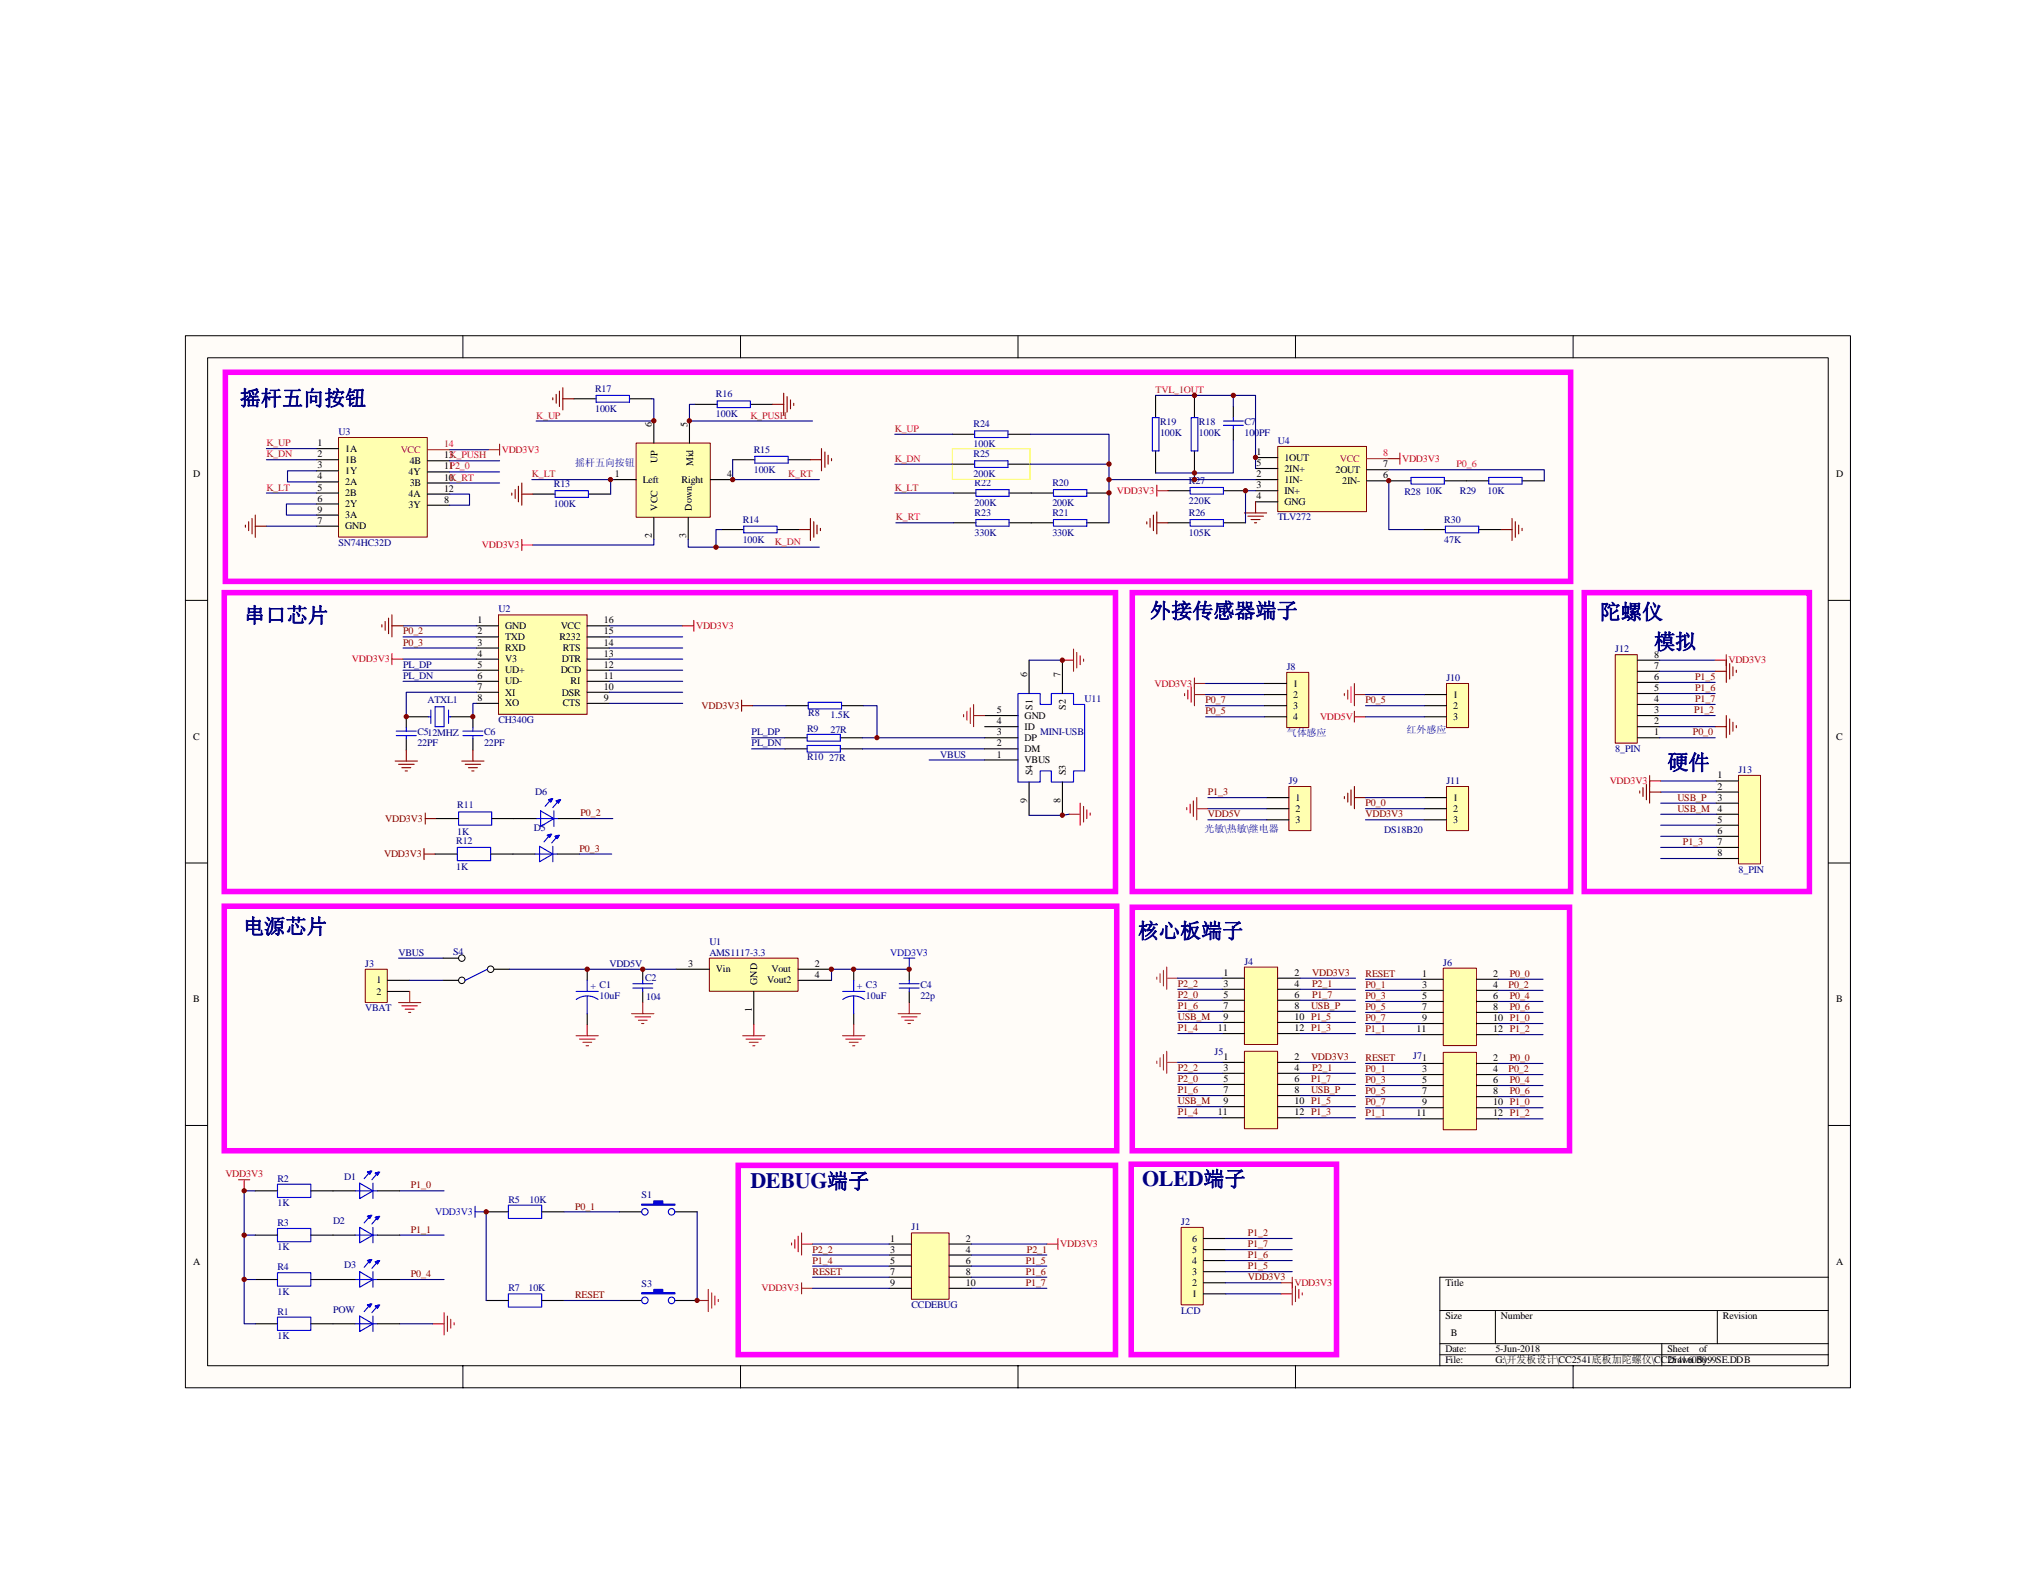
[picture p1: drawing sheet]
<svg xmlns="http://www.w3.org/2000/svg" width="279mm" height="216mm" viewBox="0 0 279 216" stroke-linecap="round" stroke-linejoin="round" font-family="sans-serif">
<path d="M25.4 46.1h228.5v144.4h-228.5z" fill="#fffcf8"/>
<g fill="none" stroke="#000" stroke-width=".14">
<path d="M25.4 46.1h228.5v144.4h-228.5zM28.5 49.1h222.4v138.4h-222.4zM63.5 46.1v3M101.6 46.1v3M139.7 46.1v3M177.8 46.1v3M215.9 46.1v3M25.4 82.4h3.1M250.9 82.4h3.1M25.4 118.4h3.1M250.9 118.4h3.1M25.4 154.5h3.1"/>
<path d="M250.9 154.5h3.1M197.6 179.9h53.3M205.2 179.9v4.5M235.7 179.9v4.5M250.9 175.3h-53.3v12.2M63.5 187.5v3M101.6 187.5v3M139.7 187.5v3M177.8 187.5v3M197.6 184.4h53.3M197.6 185.9h53.3M215.9 187.5v3"/>
<path d="M228 184.4v3.1"/>
</g>
<path d="M162.1 168.5h3v10.6h-3z" fill="#ffffb0"/>
<path d="M162.1 168.5h3v10.6h-3z" fill="none" stroke="#800000" stroke-width=".14"/>
<g fill="none" stroke="#000" stroke-width=".15">
<path d="M135.1 98.2h4.6M135.1 99.7h4.6M141.2 90.6v4.6M145.8 90.6v4.6M107.7 102.8h3.1M107.7 101.3h3.1M115.3 102.8h3.1M115.3 101.3h3.1M135.1 102.8h4.6M135.1 101.3h4.6M135.1 104.3h4.6M141.2 107.3v4.6"/>
<path d="M145.8 107.3v4.6M35 163.4h3.1M35 169.5h3.1M35 175.6h3.1M42.7 163.4h3M42.7 169.5h3M42.7 175.6h3M66.7 166.3h3.1M66.7 178.5h3.1M74.3 166.3h3.1M74.3 178.5h3.1M85 166.3h3.1"/>
<path d="M85 178.5h3.1M92.6 166.3h3.1M92.6 178.5h3.1M165.1 177.6h3.1M165.1 176.1h3.1M165.1 174.5h3.1M165.1 173h3.1M165.1 171.5h3.1M165.1 170h3.1M35 181.7h3.1M42.7 181.7h3"/>
</g>
<g fill="none" stroke="#f00" stroke-width=".15">
<path d="M132.2 98.1v.3M132.7 97.6v1.2M133.2 97.2v2.1M133.6 98.2h1.5M133.6 96.7v3M145.8 90.6h1.5M147.3 89.1v3M147.8 89.6v2.1M148.2 90v1.2M148.7 90.5v.3M32.7 161.9h1.6M33.5 161.9v1.5"/>
<path d="M95.7 178.5h1.5M97.2 177v3M97.7 177.4v2.2M98.1 177.9v1.2M98.6 178.4v.2M108.6 170.6v.3M109.1 170.1v1.2M109.5 169.7v2.1M110 170.8h1.5M110 169.2v3.1M143.7 170.8h1.5M145.2 170v1.5"/>
<path d="M175.8 176.1h1.5M175.8 177.6h1.5M177.3 175.3v3.8M177.8 176.5v2.1M178.2 177v1.2M178.7 177.4v.3M59.4 181.7h1.5M60.9 180.2v3M61.4 180.6v2.2M61.8 181.1v1.2M62.3 181.5v.3"/>
</g>
<g fill="none" stroke="#000080" stroke-width=".15">
<path d="M141.2 90.6h4.6M103.1 102.8h4.6M103.1 101.3h4.6M118.4 102.8h16.7M127.5 104.3h7.6M33.5 169.5h1.5M54.8 175.6h6.1M54.8 169.5h6.1M54.8 163.4h6.1M77.4 166.3h7.6M77.4 178.5h7.6M168.2 176.1h7.6"/>
<path d="M168.2 174.5h9.1M168.2 173h9.1M168.2 171.5h9.1M168.2 170h9.1M54.8 181.7h4.6"/>
</g>
<g fill="#00f" stroke="#00f" stroke-width=".15">
<path d="M88.1 165.3h1.6v-.5h1.3v.5h1.6v.1h-4.5z" fill-rule="evenodd"/>
<path d="M88.1 177.4h1.6v-.4h1.3v.4h1.6v.2h-4.5z" fill-rule="evenodd"/>
</g>
<g fill="none" stroke="#00f" stroke-width=".15">
<path d="M139.7 95.2h3v1.5h1.6v-1.5h3v1.5h1.5v9.1h-1.5v1.5h-3v-1.5h-1.6v1.5h-3zM110.8 102.3h4.5v.9h-4.5zM110.8 100.8h4.5v.9h-4.5zM38.1 162.5h4.6v1.9h-4.6zM38.1 168.6h4.6v1.8h-4.6zM38.1 174.7h4.6v1.8h-4.6zM65.2 166.3h1.5M65.2 165.6v1.5M69.8 165.4h4.5v1.8h-4.5zM69.8 177.6h4.5v1.8h-4.5zM38.1 180.8h4.6v1.8h-4.6z"/>
<circle cx="88.5" cy="178.5" r=".45"/>
<circle cx="88.5" cy="166.3" r=".45"/>
<circle cx="92.2" cy="178.5" r=".45"/>
<circle cx="92.2" cy="166.3" r=".45"/>
</g>
<path d="M198.1 132.9h4.5v10.6h-4.5z" fill="#ffffb0"/>
<path d="M198.1 132.9h4.5v10.6h-4.5z" fill="none" stroke="#800000" stroke-width=".14"/>
<path d="M195 134.4h3.1M195 135.9h3.1M195 137.5h3.1M195 139h3.1M202.6 134.4h3.1M202.6 135.9h3.1M202.6 137.5h3.1M202.6 139h3.1M195 140.5h3.1M195 142h3.1M202.6 140.5h3.1M202.6 142h3.1" fill="none" stroke="#000" stroke-width=".15"/>
<path d="M170.8 132.8h4.5v10.6h-4.5z" fill="#ffffb0"/>
<path d="M170.8 132.7h4.5v10.7h-4.5z" fill="none" stroke="#800000" stroke-width=".14"/>
<path d="M167.7 134.3h3.1M167.7 135.8h3.1M167.7 137.3h3.1M167.7 138.8h3.1M175.3 134.3h3.1M175.3 135.8h3.1M175.3 137.3h3.1M175.3 138.8h3.1M167.7 140.3h3.1M167.7 141.9h3.1M175.3 140.3h3.1M175.3 141.9h3.1" fill="none" stroke="#000" stroke-width=".15"/>
<path d="M158.7 134.1v.3M159.2 133.6v1.3M159.7 133.2v2.1M160.1 134.3h1.5M160.1 132.7v3.1" fill="none" stroke="#a1006a" stroke-width=".15"/>
<g fill="none" stroke="#000080" stroke-width=".15">
<path d="M161.6 135.8h6.1M161.6 137.3h6.1M161.6 138.8h6.1M178.4 135.8h7.6M178.4 137.3h7.6M178.4 138.8h7.6M178.4 134.3h7.6M187.4 135.9h7.6M187.4 137.5h7.6M187.4 139h7.6M205.7 137.5h6.1M205.7 139h6.1"/>
<path d="M161.6 140.3h6.1M161.6 141.9h6.1M178.4 140.3h7.6M178.4 141.9h7.6M187.4 140.5h7.6M187.4 142h7.6M205.7 140.5h6.1M205.7 142h6.1"/>
</g>
<path d="M198.1 144.5h4.5v10.6h-4.5z" fill="#ffffb0"/>
<path d="M198.1 144.4h4.5v10.7h-4.5z" fill="none" stroke="#800000" stroke-width=".14"/>
<path d="M195 146h3.1M195 147.5h3.1M195 149h3.1M195 150.5h3.1M195 152h3.1M195 153.6h3.1M202.6 146h3.1M202.6 147.5h3.1M202.6 149h3.1M202.6 150.5h3.1M202.6 152h3.1M202.6 153.6h3.1" fill="none" stroke="#000" stroke-width=".15"/>
<path d="M170.8 144.3h4.5v10.6h-4.5z" fill="#ffffb0"/>
<path d="M170.8 144.3h4.5v10.6h-4.5z" fill="none" stroke="#800000" stroke-width=".14"/>
<path d="M167.7 145.8h3.1M167.7 147.3h3.1M167.7 148.8h3.1M167.7 150.4h3.1M167.7 151.9h3.1M167.7 153.4h3.1M175.3 145.8h3.1M175.3 147.3h3.1M175.3 148.8h3.1M175.3 150.4h3.1M175.3 151.9h3.1M175.3 153.4h3.1" fill="none" stroke="#000" stroke-width=".15"/>
<path d="M162.6 95.2v.3M163 94.7v1.2M163.5 94.3v2.1M163.9 95.3h1.5M163.9 93.8v3.1" fill="none" stroke="#f00" stroke-width=".15"/>
<path d="M198.5 93.8h3v6.1h-3z" fill="#ffffb0"/>
<path d="M198.5 93.8h3v6.1h-3z" fill="none" stroke="#800000" stroke-width=".14"/>
<path d="M195.5 95.3h3M195.5 96.9h3M195.5 98.4h3" fill="none" stroke="#000" stroke-width=".15"/>
<path d="M176.9 108h3v6h-3z" fill="#ffffb0"/>
<path d="M176.9 107.9h3v6.1h-3z" fill="none" stroke="#800000" stroke-width=".14"/>
<path d="M173.8 109.5h3.1M173.8 111h3.1M173.8 112.5h3.1" fill="none" stroke="#000" stroke-width=".15"/>
<path d="M198.5 108h3v6h-3z" fill="#ffffb0"/>
<path d="M198.5 107.9h3v6.1h-3z" fill="none" stroke="#800000" stroke-width=".14"/>
<path d="M195.5 109.5h3M195.5 111h3M195.5 112.5h3M60.8 134.6h2.1M60.8 131.5h2.1M67.8 133h2.1" fill="none" stroke="#000" stroke-width=".15"/>
<g fill="none" stroke="#f00" stroke-width=".15">
<path d="M163.9 93.8h1.5M163.9 93v1.6M184.5 95.2v.3M185 94.7v1.2M185.4 94.3v2.1M185.9 97.6v1.5M185.9 95.3h1.5M185.9 93.8v3.1M185.9 98.4h1.5M162.9 110.8v.3M163.3 110.4v1.2M163.8 109.9v2.2"/>
<path d="M164.2 111h1.6M164.2 109.5v3"/>
</g>
<g fill="none" stroke="#000" stroke-width=".14">
<circle cx="63.4" cy="134.6" r=".45"/>
<circle cx="63.4" cy="131.5" r=".45"/>
<circle cx="67.3" cy="133" r=".45"/>
</g>
<path d="M66.9 133l-3.1 1.6" fill="none" stroke="#00f" stroke-width=".15"/>
<path d="M50.1 133.1h3v4.5h-3z" fill="#ffffb0"/>
<path d="M50.1 133h3v4.6h-3z" fill="none" stroke="#800000" stroke-width=".14"/>
<g fill="none" stroke="#000" stroke-width=".15">
<path d="M53.2 134.6h3M53.2 136.1h3M80.6 133v1.6M80.6 139.1v1.5M88.2 133v1.6M88.2 136.1v1.5M117.2 133v1.6M117.2 139.1v1.5M124.8 133v1.6M124.8 136.1v1.5M45.7 163.4h3M45.7 169.5h3"/>
<path d="M45.7 175.6h3M51.8 163.4h3M51.8 169.5h3M51.8 175.6h3M45.7 181.7h3M51.8 181.7h3"/>
</g>
<g fill="none" stroke="#00f" stroke-width=".15">
<path d="M79.1 136.1h3M79.1 137.2a2.53 2.53 0 0 1 3 0M80.6 134.6v1.5M80.6 136.7v2.4M86.8 135.6h2.8M86.8 135h2.8M88.2 134.6v.4M88.2 135.6v.5M115.6 136.1h3.1M115.7 137.2a2.5 2.5 0 0 1 2.9 0M117.2 134.6v1.5M117.2 136.7v2.4"/>
<path d="M123.4 135.6h2.7M123.4 135h2.7M124 131.5h1.5M124.8 131.5v1.5M124.8 134.6v.4M124.8 135.6v.5M48.7 163.4h3.1M48.7 169.5h3.1M48.7 175.6h3.1M49.4 162.4l1.8 1-1.8 1.1zM49.4 168.5l1.8 1-1.8 1.1zM49.4 174.5l1.8 1.1-1.8 1.1z"/>
<path d="M50.4 160.9l.6-.2-.3 .5M50.4 179.1l.6-.1-.3 .4M50.4 166.9l.6-.1-.3 .4M50.4 173l.6-.1-.3 .4M50.6 160.9h.1M50.6 179.1h.1M50.6 166.9h.1M50.6 173h.1M50.9 160.9l-.2 .3-.3-.3 .5-.2-.9 1.1M50.9 179.1l-.2 .3-.3-.3 .5-.1-.9 1M50.9 166.9l-.2 .3-.3-.3 .5-.1-.9 1.1M50.9 173l-.2 .3-.3-.3 .5-.1-.9 1"/>
<path d="M51.2 162.4v2.1M51.2 168.5v2.1M51.2 174.5v2.2M51.8 161h-.3l.6-.1-.3 .4M51.8 179.3h-.3l.6-.2-.3 .5M51.8 167.1h-.3l.6-.2-.3 .5M51.8 173.2h-.3l.6-.2-.3 .5M51.9 161l-.1 .3-.3-.3 .4-.1-.9 1M51.9 179.3l-.1 .3-.3-.3 .4-.2-.9 1.1M51.9 167.1l-.1 .3-.3-.3 .4-.2-.9 1.1M51.9 173.2l-.1 .3-.3-.3 .4-.2-.9 1.1M48.7 181.7h3.1"/>
<path d="M49.4 180.6l1.8 1.1-1.8 1.1zM51.2 180.6v2.2"/>
</g>
<g fill="none" stroke="#f00" stroke-width=".15">
<path d="M54.7 137.6h3M55.1 138h2.2M55.6 138.5h1.2M56.1 139h.3M56.2 136.1v1.5M86.7 139.1h3M87.1 139.6h2.2M88.2 137.6v1.5M123.3 139.1h3M123.7 139.6h2.1M124.8 137.6v1.5M79.1 142.2h3"/>
<path d="M79.5 142.6h2.2M80 143.1h1.2M80.4 143.5h.4M80.6 140.6v1.6M87.6 140h1.2M88.1 140.5h.2M115.6 142.2h3.1M116.1 142.6h2.1M116.5 143.1h1.3M117 143.5h.3M117.2 140.6v1.6M124.2 140h1.2"/>
<path d="M124.6 140.5h.3"/>
</g>
<path d="M54.7 131.5h6.1M56.2 134.6h4.6" fill="none" stroke="#000080" stroke-width=".15"/>
<path d="M97.4 131.5h12.1v4.6h-12.1z" fill="#ffffb0"/>
<path d="M97.3 131.5h12.2v4.6h-12.2z" fill="none" stroke="#800000" stroke-width=".14"/>
<g fill="none" stroke="#000" stroke-width=".15">
<path d="M73.1 67.8h3.1M80.8 67.8h3M99 72.7h3.1M106.6 72.7h3.1M55.8 98.4v1.5M64.9 98.4v1.5M55.8 101.4v1.5M59.7 117.2h3.1M59.9 112.4h3M64.9 101.4v1.5M67.3 117.2h6.1M67.5 112.4h6.1"/>
<path d="M76.5 117.2h3M76.6 112.4h3.1M92.8 133h4.5M103.4 136.1v4.5M109.5 133h4.6M109.5 134.6h4.6"/>
</g>
<path d="M146.7 111.8h1.5M148.2 110.2v3.1M148.7 110.7v2.1M149.1 111.1v1.3M149.6 111.6v.3M101.9 142.2h3.1M102.4 142.6h2.1M102.8 143.1h1.3M103.3 143.5h.3M103.4 140.6v1.6M110 176.8h1.5M110 176.1v1.5" fill="none" stroke="#f00" stroke-width=".15"/>
<path d="M58.2 117.2h1.5M58.2 116.5v1.5M58.4 111.6v1.5M58.4 112.4h1.5M184.5 109.3v.3M185 108.9v1.2M185.4 108.4v2.1M185.9 109.5h1.5M185.9 107.9v3.1" fill="none" stroke="#800000" stroke-width=".15"/>
<g fill="none" stroke="#00f" stroke-width=".15">
<path d="M76.2 67.4h4.6v.9h-4.6zM102.1 72.2h4.5v.9h-4.5zM55.8 99.9v.5M64.9 99.9v.5M54.4 100.4h2.7M54.4 101h2.7M55.8 101v.4M62.8 116.3h4.5v1.8h-4.5zM62.9 111.4h4.6v1.9h-4.6zM63.5 100.4h2.8M63.5 101h2.8M64.9 101v.4"/>
<path d="M73.4 117.2h3.1M73.6 112.4h3M74 116.2l1.9 1-1.9 1.1zM74.2 111.3l1.8 1.1-1.8 1zM75.1 114.6l.6-.1-.3 .4M75.3 109.8l.6-.2-.3 .5M75.3 114.6h.1M75.4 109.8h.2M75.6 114.6l-.2 .3-.3-.3 .5-.1-.9 1M75.7 109.8l-.1 .3-.3-.3 .4-.2-.9 1.1M75.9 116.2v2.1M76 111.3v2.1"/>
<path d="M76.5 114.8h-.3l.6-.2-.3 .5M76.6 114.8l-.1 .3-.3-.3 .4-.2-.9 1.1M76.6 109.9h-.3l.6-.1-.3 .4M76.8 109.9l-.2 .3-.3-.3 .5-.1-.9 1"/>
</g>
<g fill="none" stroke="#000080" stroke-width=".15">
<path d="M165.4 96.9h8.1M165.4 95.3h8.1M165.4 93.8h8.1M187.4 96.9h8.1M187.4 95.3h8.1M187.4 98.4h8.1M79.5 117.2h4.4M118.4 101.3h16.7M146.7 111.8l-.9 .1h-4.6M165.8 109.5h8M165.8 112.5h8M165.8 111h8"/>
<path d="M187.4 109.5h8.1M187.4 112.5h8.1M187.4 111h8.1M69.9 133h22.9M124.8 133h-10.7v1.6M161.6 134.3h6.1M187.4 134.4h7.6M205.7 134.4h6.1M205.7 135.9h6.1M161.6 147.3h6.1M161.6 148.8h6.1M161.6 150.4h6.1"/>
<path d="M161.6 151.9h6.1M161.6 153.4h6.1M161.6 145.8h6.1M178.4 147.3h7.6M178.4 148.8h7.6M178.4 150.4h7.6M178.4 151.9h7.6M178.4 153.4h7.6M178.4 145.8h7.6M187.4 147.5h7.6M187.4 149h7.6M187.4 150.5h7.6"/>
<path d="M187.4 152h7.6M187.4 153.6h7.6M187.4 146h7.6M205.7 147.5h6.1M205.7 149h6.1M205.7 150.5h6.1M205.7 152h6.1M205.7 153.6h6.1M205.7 146h6.1M168.2 177.6h7.6"/>
</g>
<path d="M30.9 51.1h184.6v28.7h-184.6zM30.8 81.3h122.3v41.1h-122.3zM155.4 81.3h60.1v41.1h-60.1zM30.8 124.4h122.4v33.5h-122.4zM155.4 124.5h60v33.4h-60zM101.3 160h51.8v25.9h-51.8zM155.2 159.8h28.2v26.1h-28.2z" fill="none" stroke="#f0f" stroke-width=".76"/>
<path d="M158.7 145.6v.4M159.2 145.2v1.2M159.7 144.7v2.2M160.1 145.8h1.5M160.1 144.3v3" fill="none" stroke="#a1006a" stroke-width=".15"/>
<path d="M68.4 84.4h12.2v13.6h-12.2z" fill="#ffffb0"/>
<path d="M68.4 84.4h12.2v13.6h-12.2z" fill="none" stroke="#800000" stroke-width=".14"/>
<g fill="none" stroke="#000" stroke-width=".15">
<path d="M55.8 98.4h3M61.8 98.4h3.1M65.4 85.9h3M65.4 87.4h3M65.4 88.9h3M65.4 90.5h3M65.4 92h3M65.4 93.5h3M65.4 95h3M65.4 96.5h3M80.6 85.9h3M80.6 87.4h3"/>
<path d="M80.6 88.9h3M80.6 90.5h3M80.6 92h3M80.6 93.5h3M80.6 95h3M80.6 96.5h3M107.9 96.9h3M115.5 96.9h3"/>
</g>
<g fill="none" stroke="#000080" stroke-width=".15">
<path d="M55.3 85.9h10.1M55.3 87.4h10.1M55.3 88.9h10.1M55.3 90.5h10.1M55.3 92h10.1M55.3 93.5h10.1M65.4 96.5h-.5v1.9M65.4 95h-9.6v3.4M83.6 85.9h10.1M83.6 87.4h10.1M83.6 92h10.1M83.6 93.5h10.1"/>
<path d="M83.6 95h10.1M83.6 96.5h10.1M83.6 88.9h10.1M83.6 90.5h10.1M103.3 96.9h4.6M118.5 96.9h1.9v4.4M79.7 112.4h4.4"/>
</g>
<g fill="none" stroke="#800000" stroke-width=".15">
<path d="M52.4 85.7v.4M52.9 85.3v1.2M53.3 84.8v2.2M53.8 85.9h1.5M53.8 84.4v3M101.8 96.9h1.5M101.8 96.1v1.5M54.2 104.5h3.1M54.7 104.9h2.1M55.1 105.4h1.3M55.6 105.8h.3M55.8 102.9v1.6"/>
<path d="M63.4 104.5h3M63.8 104.9h2.2M64.3 105.4h1.2M64.7 105.8h.3M64.9 102.9v1.6"/>
</g>
<path d="M53.8 90.5h1.5M53.8 89.7v1.5M93.7 85.9h1.5M95.2 85.2v1.5" fill="none" stroke="#f00" stroke-width=".15"/>
<path d="M58.8 98.4h.3M59.1 97.5v1.8M59.7 97h1.2v2.7h-1.2zM61.6 97.5v1.8M61.6 98.4h.2M110.9 96.4h4.6v.9h-4.6z" fill="none" stroke="#00f" stroke-width=".15"/>
<path d="M87.3 60.8h10.2v10.2h-10.2z" fill="#ffffb0"/>
<path d="M87.3 60.8h10.2v10.2h-10.2z" fill="none" stroke="#800000" stroke-width=".14"/>
<path d="M89.7 57.8v3M94.6 57.8v3M84.2 65.8h3.1M89.7 71v3M94.4 71v3M97.5 65.8h3" fill="none" stroke="#000" stroke-width=".15"/>
<path d="M46.5 60.1h12.1v13.6h-12.1z" fill="#ffffb0"/>
<path d="M46.5 60h12.1v13.7h-12.1z" fill="none" stroke="#800000" stroke-width=".14"/>
<g fill="none" stroke="#000" stroke-width=".15">
<path d="M43.4 61.6h3.1M43.4 63.1h3.1M43.4 64.6h3.1M43.4 66.1h3.1M43.4 67.7h3.1M43.4 69.2h3.1M43.4 70.7h3.1M43.4 72.2h3.1M58.7 63.2h3M58.7 69.3h3M58.7 67.8h3M58.7 66.3h3"/>
<path d="M58.7 64.8h3"/>
</g>
<path d="M58.7 61.7h3" fill="none" stroke="#ee0e22" stroke-width=".15"/>
<path d="M175.4 61.3h12.1v8.9h-12.1z" fill="#ffffb0"/>
<path d="M175.3 61.3h12.2v8.9h-12.2z" fill="none" stroke="#800000" stroke-width=".14"/>
<g fill="none" stroke="#000" stroke-width=".15">
<path d="M78.8 54.7h3M86.4 54.7h3M95.4 55.5h3M103 55.5h3M130.7 59.6h3.1M138.3 59.6h3.1M158.6 54.3v3M163.9 54.3v3M169.2 55.8v1.5M169.2 58.8v1.6M100.5 63.1h3.1M108.2 63.1h3"/>
<path d="M130.7 63.7h3.1M130.9 67.7h3M130.9 71.8h3M138.3 63.7h3.1M138.5 67.7h6.1M138.5 71.8h6.1M149.1 67.7h3.1M149.1 71.8h3.1M158.6 61.9v3M160.3 67.4h3M160.3 71.8h3M163.9 61.9v3"/>
<path d="M167.9 67.4h3M167.9 71.8h3M172.3 62.8h3M172.3 64.3h3M172.3 65.8h3M172.3 67.4h3M172.3 68.9h3M187.5 64.5h3.1M187.5 66h6.1M195.3 72.7h3.1M198.2 66h6.1M202.9 72.7h3.1"/>
<path d="M208.9 66h3"/>
</g>
<path d="M187.5 62.9h3.1" fill="none" stroke="#ee0e22" stroke-width=".15"/>
<g fill="none" stroke="#00f" stroke-width=".15">
<path d="M81.8 54.3h4.6v.9h-4.6zM98.4 55h4.6v.9h-4.6zM133.8 59.1h4.5v.9h-4.5zM158.1 57.3h.9v4.6h-.9zM163.5 57.3h.9v4.6h-.9zM167.9 57.8h2.7M167.9 58.4h2.7M169.2 57.3v.5M169.2 58.4v.4M103.6 62.6h4.6v1h-4.6zM133.8 63.2h4.5v1h-4.5zM133.9 67.2h4.6v.9h-4.6z"/>
<path d="M133.9 71.3h4.6v.9h-4.6zM144.6 67.2h4.5v.9h-4.5zM144.6 71.3h4.5v.9h-4.5zM163.3 66.9h4.6v.9h-4.6zM163.3 71.3h4.6v.9h-4.6zM193.6 65.5h4.6v.9h-4.6zM198.4 72.2h4.5v.9h-4.5zM204.3 65.5h4.6v.9h-4.6z"/>
</g>
<g fill="none" stroke="#000080" stroke-width=".15">
<path d="M122.8 59.6h7.9M36.6 63.1h6.8M36.6 61.6h6.8M36.6 67.7h6.8M36.6 72.2h6.8M43.4 64.6h-3.9v1.5h3.9M61.7 67.8h2.7v1.5h-2.7M61.7 64.8h6.9M61.7 66.3h6.9M61.7 63.2h6.9M73 65.8h11.2M89.7 74v.8h-16.6"/>
<path d="M94.4 74v1.1h18M99 72.7h-.7v2.4M122.8 67.7h8.1M122.8 63.7h7.9M122.9 71.8h8M169.2 60.4v4.5h-10.6M190.6 64.5h21.3v1.5M190.6 66v6.7h4.7"/>
</g>
<g fill="none" stroke="#800000" stroke-width=".15">
<path d="M75.9 54.6v.3M76.3 54.1v1.3M76.8 53.7v2.1M77.2 54.7h1.6M77.2 53.2v3.1M106 55.5h1.5M107.5 54v3M108 54.4v2.2M108.5 54.9v1.2M108.9 55.4v.2M33.7 72.1v.3M34.1 71.6v1.2"/>
<path d="M34.6 71.2v2.1M35 72.2h1.6M35 70.7v3M70.2 67.7v.3M70.7 67.2v1.2M71.1 66.7v2.2M71.6 67.8h1.5M71.6 66.3v3M109.7 72.7h1.5M111.2 71.2v3M111.2 63.1h1.5M111.7 71.6v2.1"/>
<path d="M112.1 72.1v1.2M112.6 72.5v.3M112.7 61.6v3M113.2 62v2.2M113.6 62.5v1.2M114.1 62.9v.3M157.4 71.6v.3M157.8 71.2v1.2M158.3 70.7v2.1M158.7 71.8h1.6M158.7 70.3v3M206 72.7h1.5"/>
<path d="M207.5 71.2v3M207.9 71.6v2.1M208.4 72.1v1.2M208.9 72.5v.3"/>
</g>
<path d="M67 61.7h1.6M68.6 61v1.5M71.6 74v1.6M71.6 74.8h1.5M158.7 66.6v1.5M158.8 67.4h1.5M190.6 62.9h1.5M192.1 62.2v1.5" fill="none" stroke="#f00" stroke-width=".15"/>
<path d="M130.7 61.6h10.7v4.2h-10.7z" fill="none" stroke="#ff0" stroke-width=".15"/>
<path d="M125.1 169.2h5.1v9.1h-5.1z" fill="#ffffb0"/>
<path d="M125.1 169.2h5.1v9.1h-5.1z" fill="none" stroke="#800000" stroke-width=".14"/>
<path d="M122 170.8h3.1M122 172.3h3.1M122 173.8h3.1M122 175.3h3.1M122 176.8h3.1M130.3 170.8h3M130.3 172.3h3M130.3 173.8h3M130.3 175.3h3M130.3 176.8h3" fill="none" stroke="#000" stroke-width=".15"/>
<path d="M95.7 166.3v12.2M111.5 172.3h10.5M111.5 175.3h10.5M111.5 170.8h10.5M111.5 173.8h10.5M111.5 176.8h10.5M133.3 172.3h10.4M133.3 175.3h10.4M133.3 170.8h10.4M133.3 173.8h10.4M133.3 176.8h10.4" fill="none" stroke="#000080" stroke-width=".15"/>
<path d="M176.6 92.3h3v7.6h-3z" fill="#ffffb0"/>
<path d="M176.6 92.3h3v7.6h-3z" fill="none" stroke="#800000" stroke-width=".14"/>
<path d="M173.5 93.8h3.1M173.5 95.3h3.1M173.5 96.9h3.1M173.5 98.4h3.1" fill="none" stroke="#000" stroke-width=".15"/>
<g fill="none" stroke="#000080" stroke-width=".15">
<path d="M89.4 54.7h.3v3.1h-16.1M95.4 55.5h-.8v2.3h16.9M141.4 59.6h10.8v12.2M158.6 54.3h13.7v10M169.2 54.3v1.5M43.4 69.2h-4.1v1.5h4.1M61.7 61.7h5.3M83.8 65.8v2M100.5 63.1v2.7h11.9M141.4 63.7h10.8M152.2 65.8h20.1M163.9 64.9v.9"/>
<path d="M172.3 67.4h-1.4v4.4M165.4 98.4h8.1M33.5 175.6h1.5M35 163.4h-1.5v18.3h1.5M66.7 166.3v12.2"/>
</g>
<path d="M170.8 70.4h3M171.2 70.8h2.2M171.7 71.3h1.2M172.1 71.8h.3M172.3 68.9v1.5" fill="none" stroke="#800000" stroke-width=".15"/>
<path d="M221.7 89.9h3v12.1h-3z" fill="#ffffb0"/>
<path d="M221.7 89.9h3v12.1h-3z" fill="none" stroke="#800000" stroke-width=".14"/>
<path d="M224.7 99.7h3.1M224.7 98.2h3.1M224.7 96.7h3.1M224.7 95.2h3.1M224.7 93.7h3.1M224.7 92.1h3.1M224.7 90.6h3.1M224.7 101.3h3.1" fill="none" stroke="#000" stroke-width=".15"/>
<path d="M238.6 106.4h3v12.2h-3z" fill="#ffffb0"/>
<path d="M238.6 106.4h3v12.2h-3z" fill="none" stroke="#800000" stroke-width=".14"/>
<path d="M235.5 107.2h3.1M235.5 108.7h3.1M235.5 110.2h3.1M235.5 111.8h3.1M235.5 113.3h3.1M235.5 114.8h3.1M235.5 116.3h3.1M235.5 117.8h3.1" fill="none" stroke="#000" stroke-width=".15"/>
<g fill="none" stroke="#000080" stroke-width=".15">
<path d="M227.8 90.6h7.6M227.8 92.1h7.6M227.8 93.7h7.6M227.8 95.2h7.6M227.8 96.7h7.6M227.8 98.2h7.6M227.8 99.7h7.6M227.8 101.3h7.6M227.9 107.2h7.6M227.9 108.7h7.6M227.9 110.2h7.6M227.9 111.8h7.6"/>
<path d="M227.9 113.3h7.6M227.9 114.8h7.6M227.9 116.3h7.6M227.9 117.8h7.6"/>
</g>
<path d="M235.4 90.6h1.5M236.9 89.9v1.5M226.4 106.4v1.5M226.4 107.2h1.5" fill="none" stroke="#f00" stroke-width=".15"/>
<g fill="none" stroke="#800000" stroke-width=".15">
<path d="M235.4 92.1h1.5M235.4 99.7h1.5M236.9 90.6v3.1M236.9 98.2v3.1M237.4 91.1v2.1M237.4 98.7v2.1M237.8 91.5v1.3M237.8 99.1v1.3M238.3 92v.3M238.3 99.6v.3M225 108.6v.3M225.5 108.1v1.2"/>
<path d="M225.9 107.7v2.1M226.4 108.7h1.5M226.4 107.2v3"/>
</g>
<path d="M217.4 81.3h30.9v41.1h-30.9z" fill="none" stroke="#f0f" stroke-width=".76"/>
<g fill="#800000" stroke="#800000" stroke-width=".14">
<circle cx="33.5" cy="175.6" r=".3"/>
<circle cx="33.5" cy="169.5" r=".3"/>
<circle cx="33.5" cy="163.4" r=".29"/>
<circle cx="55.8" cy="98.4" r=".3"/>
<circle cx="64.9" cy="98.4" r=".29"/>
<circle cx="66.7" cy="166.3" r=".3"/>
<circle cx="80.6" cy="133" r=".3"/>
<circle cx="83.8" cy="65.8" r=".3"/>
<circle cx="88.2" cy="133" r=".3"/>
<circle cx="89.7" cy="57.8" r=".3"/>
<circle cx="94.6" cy="57.8" r=".3"/>
<circle cx="95.7" cy="178.5" r=".29"/>
<circle cx="98.3" cy="75.1" r=".3"/>
<circle cx="100.5" cy="65.8" r=".3"/>
<circle cx="114.1" cy="133" r=".3"/>
<circle cx="117.1" cy="133" r=".3"/>
<circle cx="120.3" cy="101.2" r=".29"/>
<circle cx="124.8" cy="133" r=".3"/>
<circle cx="145.8" cy="111.9" r=".29"/>
<circle cx="145.8" cy="90.6" r=".29"/>
<circle cx="152.2" cy="67.6" r=".3"/>
<circle cx="152.2" cy="65.8" r=".3"/>
<circle cx="152.2" cy="63.7" r=".3"/>
<circle cx="163.9" cy="65.8" r=".3"/>
<circle cx="163.9" cy="64.9" r=".3"/>
<circle cx="163.9" cy="54.3" r=".3"/>
<circle cx="169.2" cy="54.3" r=".3"/>
<circle cx="170.9" cy="67.3" r=".3"/>
<circle cx="172.3" cy="62.8" r=".3"/>
<circle cx="190.6" cy="66" r=".29"/>
</g>
<g font-size="3" fill="#000080">
<text x="103" y="163.1">DEBUG端子</text>
<text x="156.8" y="162.8">OLED端子</text>
</g>
<g font-size="2.9" fill="#000080">
<text x="32.9" y="55.6">摇杆五向按钮</text>
<text x="33.5" y="85.4">串口芯片</text>
<text x="157.8" y="84.8">外接传感器端子</text>
<text x="219.5" y="85">陀螺仪</text>
<text x="227" y="89.1">模拟</text>
<text x="228.8" y="105.6">硬件</text>
<text x="33.4" y="128.1">电源芯片</text>
<text x="156.1" y="128.8">核心板端子</text>
</g>
<g font-size="1.4" fill="#000080">
<text x="81.7" y="53.8">R17</text>
<text x="46.5" y="59.7">U3</text>
<text x="81.7" y="56.5">100K</text>
<text x="98.3" y="54.5">R16</text>
<text x="98.3" y="57.3">100K</text>
<text x="133.6" y="58.7">R24</text>
<text x="159.2" y="58.4">R19</text>
<text x="159.2" y="59.9">100K</text>
<text x="164.5" y="58.4">R18</text>
<text x="164.5" y="59.9">100K</text>
<text x="170.8" y="58.4">C7</text>
<text x="170.8" y="59.9">100PF</text>
<text x="78.9" y="64">摇杆五向按钮</text>
<text x="103.4" y="62.1">R15</text>
<text x="103.4" y="64.9">100K</text>
<text x="133.6" y="61.4">100K</text>
<text x="133.6" y="62.8">R25</text>
<text x="133.6" y="65.5">200K</text>
<text x="175.3" y="60.9">U4</text>
<text x="76" y="66.9">R13</text>
<text x="76" y="69.6">100K</text>
<text x="101.9" y="71.7">R14</text>
<text x="133.8" y="66.7">R22</text>
<text x="133.8" y="69.4">200K</text>
<text x="133.8" y="70.8">R23</text>
<text x="144.4" y="66.7">R20</text>
<text x="144.4" y="69.4">200K</text>
<text x="144.4" y="70.8">R21</text>
<text x="163.2" y="66.4">R27</text>
<text x="163.2" y="69.2">220K</text>
<text x="163.2" y="70.8">R26</text>
<text x="175.3" y="71.4">TLV272</text>
<text x="192.7" y="67.9">R28</text>
<text x="195.6" y="67.8">10K</text>
<text x="198.2" y="71.7">R30</text>
<text x="200.3" y="67.8">R29</text>
<text x="204.1" y="67.8">10K</text>
<text x="46.5" y="74.9">SN74HC32D</text>
<text x="101.9" y="74.5">100K</text>
<text x="133.8" y="73.6">330K</text>
<text x="144.4" y="73.6">330K</text>
<text x="163.2" y="73.6">105K</text>
<text x="198.2" y="74.5">47K</text>
<text x="68.4" y="84.1">U2</text>
<text x="221.7" y="89.5">J12</text>
<text x="55.3" y="91.7">PL_DP</text>
<text x="55.3" y="93.2">PL_DN</text>
<text x="176.6" y="91.9">J8</text>
<text x="198.5" y="93.5">J10</text>
<text x="57.3" y="100.9">C512MHZ</text>
<text x="58.7" y="96.5">ATXL1</text>
<text x="66.4" y="100.9">C6</text>
<text x="68.4" y="99.3">CH340G</text>
<text x="103.1" y="100.9">PL_DP</text>
<text x="110.8" y="100.5">R9</text>
<text x="110.9" y="98.3">R8</text>
<text x="114" y="100.6">27R</text>
<text x="114" y="98.5">1.5K</text>
<text x="142.7" y="100.9">MINI-USB</text>
<text x="148.8" y="96.4">U11</text>
<text x="176.6" y="101.1">气体感应</text>
<text x="193" y="100.6">红外感应</text>
<text x="57.3" y="102.4">22PF</text>
<text x="66.4" y="102.4">22PF</text>
<text x="103.1" y="102.4">PL_DN</text>
<text x="110.8" y="104.3">R10</text>
<text x="113.8" y="104.4">27R</text>
<text x="129" y="104">VBUS</text>
<text x="176.9" y="107.6">J9</text>
<text x="198.5" y="107.6">J11</text>
<text x="221.7" y="103.2">8_PIN</text>
<text x="238.6" y="106.1">J13</text>
<text x="62.8" y="111">R11</text>
<text x="73.4" y="109.1">D6</text>
<text x="62.6" y="115.8">R12</text>
<text x="62.6" y="119.5">1K</text>
<text x="62.8" y="114.6">1K</text>
<text x="73.3" y="114">D5</text>
<text x="165.3" y="114.2">光敏\热敏\继电器</text>
<text x="190" y="114.3">DS18B20</text>
<text x="238.6" y="119.8">8_PIN</text>
<text x="54.7" y="131.2">VBUS</text>
<text x="62.2" y="131">S4</text>
<text x="97.3" y="129.7">U1</text>
<text x="97.3" y="131.2">AMS1117-3.3</text>
<text x="50.1" y="132.7">J3</text>
<text x="81" y="135.7">+ C1</text>
<text x="82.3" y="137.1">10uF</text>
<text x="83.6" y="132.7">VDD5V</text>
<text x="88.5" y="134.7">C2</text>
<text x="88.7" y="137.3">104</text>
<text x="117.6" y="135.7">+ C3</text>
<text x="118.8" y="137.1">10uF</text>
<text x="126.3" y="135.6">C4</text>
<text x="126.3" y="137.1">22p</text>
<text x="170.8" y="132.4">J4</text>
<text x="198.1" y="132.5">J6</text>
<text x="50.1" y="138.8">VBAT</text>
<text x="166.7" y="144.9">J5</text>
<text x="193.9" y="145.3">J71</text>
<text x="47.2" y="161.9">D1</text>
<text x="38.1" y="162.2">R2</text>
<text x="38.1" y="165.5">1K</text>
<text x="45.7" y="168">D2</text>
<text x="69.8" y="165.1">R5</text>
<text x="72.7" y="165.1">10K</text>
<text x="88.1" y="164.5">S1</text>
<text x="38.1" y="168.3">R3</text>
<text x="38.1" y="171.6">1K</text>
<text x="125.1" y="168.9">J1</text>
<text x="162.1" y="168.1">J2</text>
<text x="38.1" y="174.4">R4</text>
<text x="38.1" y="177.7">1K</text>
<text x="47.2" y="174.1">D3</text>
<text x="69.8" y="177.2">R7</text>
<text x="72.5" y="177.2">10K</text>
<text x="88.1" y="176.6">S3</text>
<text x="125.1" y="179.5">CCDEBUG</text>
<text x="38.1" y="180.4">R1</text>
<text x="38.1" y="183.8">1K</text>
<text x="45.7" y="180.1">POW</text>
<text x="162.1" y="180.3">LCD</text>
</g>
<g font-size="1.4" fill="#ee0e22">
<text x="158.6" y="54">TVL_1OUT</text>
<text x="73.6" y="57.4">K_UP</text>
<text x="103" y="57.4">K_PUSH</text>
<text x="122.8" y="59.3">K_UP</text>
<text x="36.6" y="61.2">K_UP</text>
<text x="36.6" y="62.8">K_DN</text>
<text x="55" y="62.1">VCC</text>
<text x="60.9" y="61.4">14</text>
<text x="73" y="65.5">K_LT</text>
<text x="108.2" y="65.5">K_RT</text>
<text x="122.8" y="63.4">K_DN</text>
<text x="183.9" y="63.4">VCC</text>
<text x="189.8" y="62.6">8</text>
<text x="199.9" y="64.1">P0_6</text>
<text x="36.6" y="67.3">K_LT</text>
<text x="122.8" y="67.3">K_LT</text>
<text x="122.9" y="71.4">K_RT</text>
<text x="106.3" y="74.8">K_DN</text>
</g>
<g font-size="1.4">
<text x="89.5" y="58.5" transform="rotate(-90 89.5 58.5)">6</text>
<text x="94.3" y="58.5" transform="rotate(-90 94.3 58.5)">5</text>
<text x="26.5" y="65.5">D</text>
<text x="43.6" y="61.2">1</text>
<text x="43.6" y="62.8">2</text>
<text x="43.6" y="64.3">3</text>
<text x="43.6" y="65.8">4</text>
<text x="47.4" y="62">1A</text>
<text x="47.4" y="63.5">1B</text>
<text x="47.4" y="65">1Y</text>
<text x="56.1" y="65.2">4Y</text>
<text x="56.2" y="63.7">4B</text>
<text x="60.9" y="62.9">13K_PUSH</text>
<text x="60.9" y="66">10K_RT</text>
<text x="60.9" y="64.4">11P2_0</text>
<text x="84.4" y="65.5">1</text>
<text x="90.2" y="63.6" transform="rotate(-90 90.2 63.6)">UP</text>
<text x="95.1" y="64" transform="rotate(-90 95.1 64)">Mid</text>
<text x="99.8" y="65.5">4</text>
<text x="172.4" y="62.5">1</text>
<text x="172.4" y="64">5</text>
<text x="172.4" y="65.5">2</text>
<text x="176.3" y="63.2">1OUT</text>
<text x="176.3" y="64.7">2IN+</text>
<text x="183.3" y="64.9">2OUT</text>
<text x="189.8" y="64.1">7</text>
<text x="189.8" y="65.7">6</text>
<text x="252" y="65.5">D</text>
<text x="43.6" y="67.3">5</text>
<text x="43.6" y="68.9">6</text>
<text x="43.6" y="70.4">9</text>
<text x="43.6" y="71.9">7</text>
<text x="47.4" y="66.6">2A</text>
<text x="47.4" y="68.1">2B</text>
<text x="47.4" y="69.6">2Y</text>
<text x="47.4" y="71.1">3A</text>
<text x="56.1" y="69.8">3Y</text>
<text x="56.1" y="68.2">4A</text>
<text x="56.2" y="66.7">3B</text>
<text x="60.9" y="69">8</text>
<text x="60.9" y="67.5">12</text>
<text x="88.2" y="66.3">Left</text>
<text x="90.2" y="70.1" transform="rotate(-90 90.2 70.1)">VCC</text>
<text x="93.5" y="66.3">Right</text>
<text x="94.9" y="70.1" transform="rotate(-90 94.9 70.1)">Down</text>
<text x="172.4" y="67">3</text>
<text x="172.4" y="68.5">4</text>
<text x="176.3" y="66.3">1IN-</text>
<text x="176.3" y="67.8">IN+</text>
<text x="176.3" y="69.3">GNG</text>
<text x="184.2" y="66.4">2IN-</text>
<text x="47.4" y="72.6">GND</text>
<text x="89.5" y="73.9" transform="rotate(-90 89.5 73.9)">2</text>
<text x="94.2" y="73.9" transform="rotate(-90 94.2 73.9)">3</text>
<text x="65.5" y="85.6">1</text>
<text x="65.5" y="87.1">2</text>
<text x="65.5" y="88.6">3</text>
<text x="69.3" y="86.3">GND</text>
<text x="69.3" y="87.8">TXD</text>
<text x="69.3" y="89.4">RXD</text>
<text x="76.8" y="87.8">R232</text>
<text x="76.9" y="86.3">VCC</text>
<text x="77.2" y="89.4">RTS</text>
<text x="82.9" y="87.1">15</text>
<text x="82.9" y="88.6">14</text>
<text x="82.9" y="85.6">16</text>
<text x="65.5" y="90.1">4</text>
<text x="65.5" y="91.7">5</text>
<text x="65.5" y="93.2">6</text>
<text x="65.5" y="94.7">7</text>
<text x="69.3" y="90.9">V3</text>
<text x="69.3" y="92.4">UD+</text>
<text x="69.3" y="93.9">UD-</text>
<text x="69.3" y="95.5">XI</text>
<text x="76.9" y="92.4">DCD</text>
<text x="77.1" y="90.9">DTR</text>
<text x="77.1" y="95.5">DSR</text>
<text x="78.3" y="93.9">RI</text>
<text x="82.9" y="90.1">13</text>
<text x="82.9" y="94.7">10</text>
<text x="82.9" y="93.2">11</text>
<text x="82.9" y="91.7">12</text>
<text x="140.9" y="92.9" transform="rotate(-90 140.9 92.9)">6</text>
<text x="145.5" y="92.9" transform="rotate(-90 145.5 92.9)">7</text>
<text x="177.5" y="94.2">1</text>
<text x="177.5" y="95.8">2</text>
<text x="199.4" y="95.8">1</text>
<text x="227" y="94.8">5</text>
<text x="227" y="93.3">6</text>
<text x="227" y="91.8">7</text>
<text x="227" y="90.3">8</text>
<text x="26.5" y="101.5">C</text>
<text x="65.5" y="96.2">8</text>
<text x="69.3" y="97">XO</text>
<text x="77.2" y="97">CTS</text>
<text x="82.9" y="96.2">9</text>
<text x="136.8" y="97.9">5</text>
<text x="136.8" y="100.9">3</text>
<text x="136.8" y="99.4">4</text>
<text x="140.6" y="98.6">GND</text>
<text x="140.6" y="101.7">DP</text>
<text x="140.6" y="100.2">ID</text>
<text x="141.7" y="97.5" transform="rotate(-90 141.7 97.5)">S1</text>
<text x="146.3" y="97.5" transform="rotate(-90 146.3 97.5)">S2</text>
<text x="177.5" y="97.3">3</text>
<text x="177.5" y="98.8">4</text>
<text x="199.4" y="97.3">2</text>
<text x="199.4" y="98.8">3</text>
<text x="227" y="100.9">1</text>
<text x="227" y="99.4">2</text>
<text x="227" y="97.9">3</text>
<text x="227" y="96.4">4</text>
<text x="252" y="101.5">C</text>
<text x="136.8" y="104">1</text>
<text x="136.8" y="102.4">2</text>
<text x="140.6" y="104.7">VBUS</text>
<text x="140.6" y="103.2">DM</text>
<text x="141.7" y="106.4" transform="rotate(-90 141.7 106.4)">S4</text>
<text x="146.3" y="106.4" transform="rotate(-90 146.3 106.4)">S3</text>
<text x="235.7" y="106.8">1</text>
<text x="140.9" y="110.2" transform="rotate(-90 140.9 110.2)">9</text>
<text x="145.5" y="110.2" transform="rotate(-90 145.5 110.2)">8</text>
<text x="177.8" y="109.9">1</text>
<text x="177.8" y="111.4">2</text>
<text x="177.8" y="112.9">3</text>
<text x="199.4" y="109.9">1</text>
<text x="199.4" y="111.4">2</text>
<text x="199.4" y="112.9">3</text>
<text x="235.7" y="108.4">2</text>
<text x="235.7" y="109.9">3</text>
<text x="235.7" y="111.4">4</text>
<text x="235.7" y="112.9">5</text>
<text x="235.7" y="114.4">6</text>
<text x="235.7" y="116">7</text>
<text x="235.7" y="117.5">8</text>
<text x="26.5" y="137.6">B</text>
<text x="51.6" y="135">1</text>
<text x="51.6" y="136.5">2</text>
<text x="94.4" y="132.7">3</text>
<text x="98.3" y="133.5">Vin</text>
<text x="103.9" y="135.2" transform="rotate(-90 103.9 135.2)">GND</text>
<text x="105.3" y="135">Vout2</text>
<text x="105.9" y="133.5">Vout</text>
<text x="111.8" y="134.2">4</text>
<text x="111.8" y="132.7">2</text>
<text x="167.9" y="133.9">1</text>
<text x="167.9" y="135.4">3</text>
<text x="167.9" y="137">5</text>
<text x="177.6" y="133.9">2</text>
<text x="177.6" y="135.4">4</text>
<text x="177.6" y="137">6</text>
<text x="195.2" y="134.1">1</text>
<text x="195.2" y="135.6">3</text>
<text x="195.2" y="137.1">5</text>
<text x="204.9" y="134.1">2</text>
<text x="204.9" y="135.6">4</text>
<text x="204.9" y="137.1">6</text>
<text x="252" y="137.6">B</text>
<text x="103.2" y="139" transform="rotate(-90 103.2 139)">1</text>
<text x="167.1" y="141.5">11</text>
<text x="167.9" y="138.5">7</text>
<text x="167.9" y="140">9</text>
<text x="177.6" y="138.5">8</text>
<text x="177.6" y="140">10 P1_5</text>
<text x="177.6" y="141.5">12 P1_3</text>
<text x="194.4" y="141.7">11</text>
<text x="195.2" y="138.6">7</text>
<text x="195.2" y="140.1">9</text>
<text x="204.9" y="138.6">8</text>
<text x="204.9" y="140.1">10 P1_0</text>
<text x="204.9" y="141.7">12 P1_2</text>
<text x="167.9" y="145.5">1</text>
<text x="167.9" y="147">3</text>
<text x="167.9" y="148.5">5</text>
<text x="177.6" y="145.5">2</text>
<text x="177.6" y="147">4</text>
<text x="177.6" y="148.5">6</text>
<text x="195.2" y="147.2">3</text>
<text x="195.2" y="148.7">5</text>
<text x="204.9" y="145.6">2</text>
<text x="204.9" y="147.2">4</text>
<text x="204.9" y="148.7">6</text>
<text x="167.1" y="153.1">11</text>
<text x="167.9" y="150">7</text>
<text x="167.9" y="151.6">9</text>
<text x="177.6" y="150">8</text>
<text x="177.6" y="151.6">10 P1_5</text>
<text x="177.6" y="153.1">12 P1_3</text>
<text x="194.4" y="153.2">11</text>
<text x="195.2" y="150.2">7</text>
<text x="195.2" y="151.7">9</text>
<text x="204.9" y="150.2">8</text>
<text x="204.9" y="151.7">10 P1_0</text>
<text x="204.9" y="153.2">12 P1_2</text>
<text x="26.5" y="173.6">A</text>
<text x="122.2" y="170.4">1</text>
<text x="122.2" y="171.9">3</text>
<text x="122.2" y="173.4">5</text>
<text x="132.5" y="170.4">2</text>
<text x="132.5" y="171.9">4</text>
<text x="132.5" y="173.4">6</text>
<text x="163.6" y="173.4">4</text>
<text x="163.6" y="171.9">5</text>
<text x="163.6" y="170.4">6</text>
<text x="252" y="173.6">A</text>
<text x="122.2" y="175">7</text>
<text x="122.2" y="176.5">9</text>
<text x="132.5" y="175">8</text>
<text x="132.5" y="176.5">10</text>
<text x="163.6" y="178">1</text>
<text x="163.6" y="176.5">2</text>
<text x="163.6" y="175">3</text>
<text x="198.4" y="176.5">Title</text>
<text x="198.4" y="181.1">Size</text>
<text x="198.4" y="185.6">Date:</text>
<text x="199.1" y="183.3">B</text>
<text x="205.2" y="185.6">5-Jun-2018</text>
<text x="206" y="181.1">Number</text>
<text x="228.8" y="185.6">Sheet</text>
<text x="233.2" y="185.6">of</text>
<text x="236.4" y="181.1">Revision</text>
<text x="198.4" y="187.1">File:</text>
<text x="205.2" y="187.1">G:\开发板设计\CC2541底板加陀螺仪\CC2541605099SE.DDB</text>
<text x="228.8" y="187.1">Drawn By:</text>
</g>
<g font-size="1.4" fill="#f00">
<text x="68.9" y="62.1">VDD3V3</text>
<text x="192.4" y="63.4">VDD3V3</text>
<text x="153.3" y="67.8">VDD3V3</text>
<text x="66.1" y="75.2">VDD3V3</text>
<text x="95.5" y="86.3">VDD3V3</text>
<text x="48.3" y="90.9">VDD3V3</text>
<text x="158.4" y="94.2">VDD3V3</text>
<text x="237.2" y="91">VDD3V3</text>
<text x="181.1" y="98.8">VDD5V</text>
<text x="220.9" y="107.6">VDD3V3</text>
<text x="30.9" y="161.6">VDD3V3</text>
<text x="145.5" y="171.2">VDD3V3</text>
<text x="104.5" y="177.2">VDD3V3</text>
<text x="177.6" y="176.5">VDD3V3</text>
</g>
<g font-size="1.4" fill="#800000">
<text x="55.3" y="87.1">P0_2</text>
<text x="55.3" y="88.6">P0_3</text>
<text x="232.6" y="93.3">P1_5</text>
<text x="232.6" y="94.8">P1_6</text>
<text x="96.3" y="97.3">VDD3V3</text>
<text x="165.4" y="96.5">P0_7</text>
<text x="165.4" y="98">P0_5</text>
<text x="187.4" y="96.5">P0_5</text>
<text x="232.3" y="100.9">P0_0</text>
<text x="232.5" y="97.9">P1_2</text>
<text x="232.6" y="96.4">P1_7</text>
<text x="52.9" y="112.8">VDD3V3</text>
<text x="79.7" y="112">P0_2</text>
<text x="165.8" y="109.1">P1_3</text>
<text x="165.8" y="112.2">VDD5V</text>
<text x="187.4" y="112.2">VDD3V3</text>
<text x="187.4" y="110.7">P0_0</text>
<text x="230.2" y="111.4">USB_M</text>
<text x="230.2" y="109.9">USB_P</text>
<text x="52.7" y="117.6">VDD3V3</text>
<text x="79.5" y="116.9">P0_3</text>
<text x="230.9" y="116">P1_3</text>
<text x="161.6" y="137">P2_0</text>
<text x="161.6" y="135.4">P2_2</text>
<text x="180.1" y="137">P1_7</text>
<text x="180.1" y="135.4">P2_1</text>
<text x="180.1" y="133.9">VDD3V3</text>
<text x="187.4" y="134.1">RESET</text>
<text x="187.4" y="135.6">P0_1</text>
<text x="187.4" y="137.1">P0_3</text>
<text x="207" y="135.6">P0_2</text>
<text x="207.2" y="137.1">P0_4</text>
<text x="207.2" y="134.1">P0_0</text>
<text x="161.6" y="141.5">P1_4</text>
<text x="161.6" y="140">USB_M</text>
<text x="161.6" y="138.5">P1_6</text>
<text x="179.9" y="138.5">USB_P</text>
<text x="187.4" y="138.6">P0_5</text>
<text x="187.4" y="140.1">P0_7</text>
<text x="187.4" y="141.7">P1_1</text>
<text x="207.2" y="138.6">P0_6</text>
<text x="161.6" y="148.5">P2_0</text>
<text x="161.6" y="147">P2_2</text>
<text x="179.9" y="148.5">P1_7</text>
<text x="179.9" y="145.5">VDD3V3</text>
<text x="180.1" y="147">P2_1</text>
<text x="187.4" y="145.6">RESET</text>
<text x="187.4" y="147.2">P0_1</text>
<text x="187.4" y="148.7">P0_3</text>
<text x="207" y="147.2">P0_2</text>
<text x="207.2" y="145.6">P0_0</text>
<text x="207.2" y="148.7">P0_4</text>
<text x="161.6" y="153.1">P1_4</text>
<text x="161.6" y="151.6">USB_M</text>
<text x="161.6" y="150">P1_6</text>
<text x="179.9" y="150">USB_P</text>
<text x="187.4" y="150.2">P0_5</text>
<text x="187.4" y="151.7">P0_7</text>
<text x="187.4" y="153.2">P1_1</text>
<text x="207.2" y="150.2">P0_6</text>
<text x="56.4" y="163.1">P1_0</text>
<text x="78.9" y="166">P0_1</text>
<text x="56.4" y="169.2">P1_1</text>
<text x="111.5" y="171.9">P2_2</text>
<text x="111.5" y="173.4">P1_4</text>
<text x="140.8" y="173.4">P1_5</text>
<text x="140.9" y="171.9">P2_1</text>
<text x="171.2" y="172.7">P1_6</text>
<text x="171.2" y="171.2">P1_7</text>
<text x="171.2" y="169.7">P1_2</text>
<text x="56.4" y="175.3">P0_4</text>
<text x="78.9" y="178.2">RESET</text>
<text x="111.5" y="175">RESET</text>
<text x="140.8" y="176.5">P1_7</text>
<text x="140.8" y="175">P1_6</text>
<text x="171.2" y="174.2">P1_5</text>
<text x="171.2" y="175.7">VDD3V3</text>
</g>
<g font-size="1.4" fill="#00f">
<text x="122.2" y="131.2">VDD3V3</text>
<text x="59.7" y="166.8">VDD3V3</text>
</g>
</svg>
